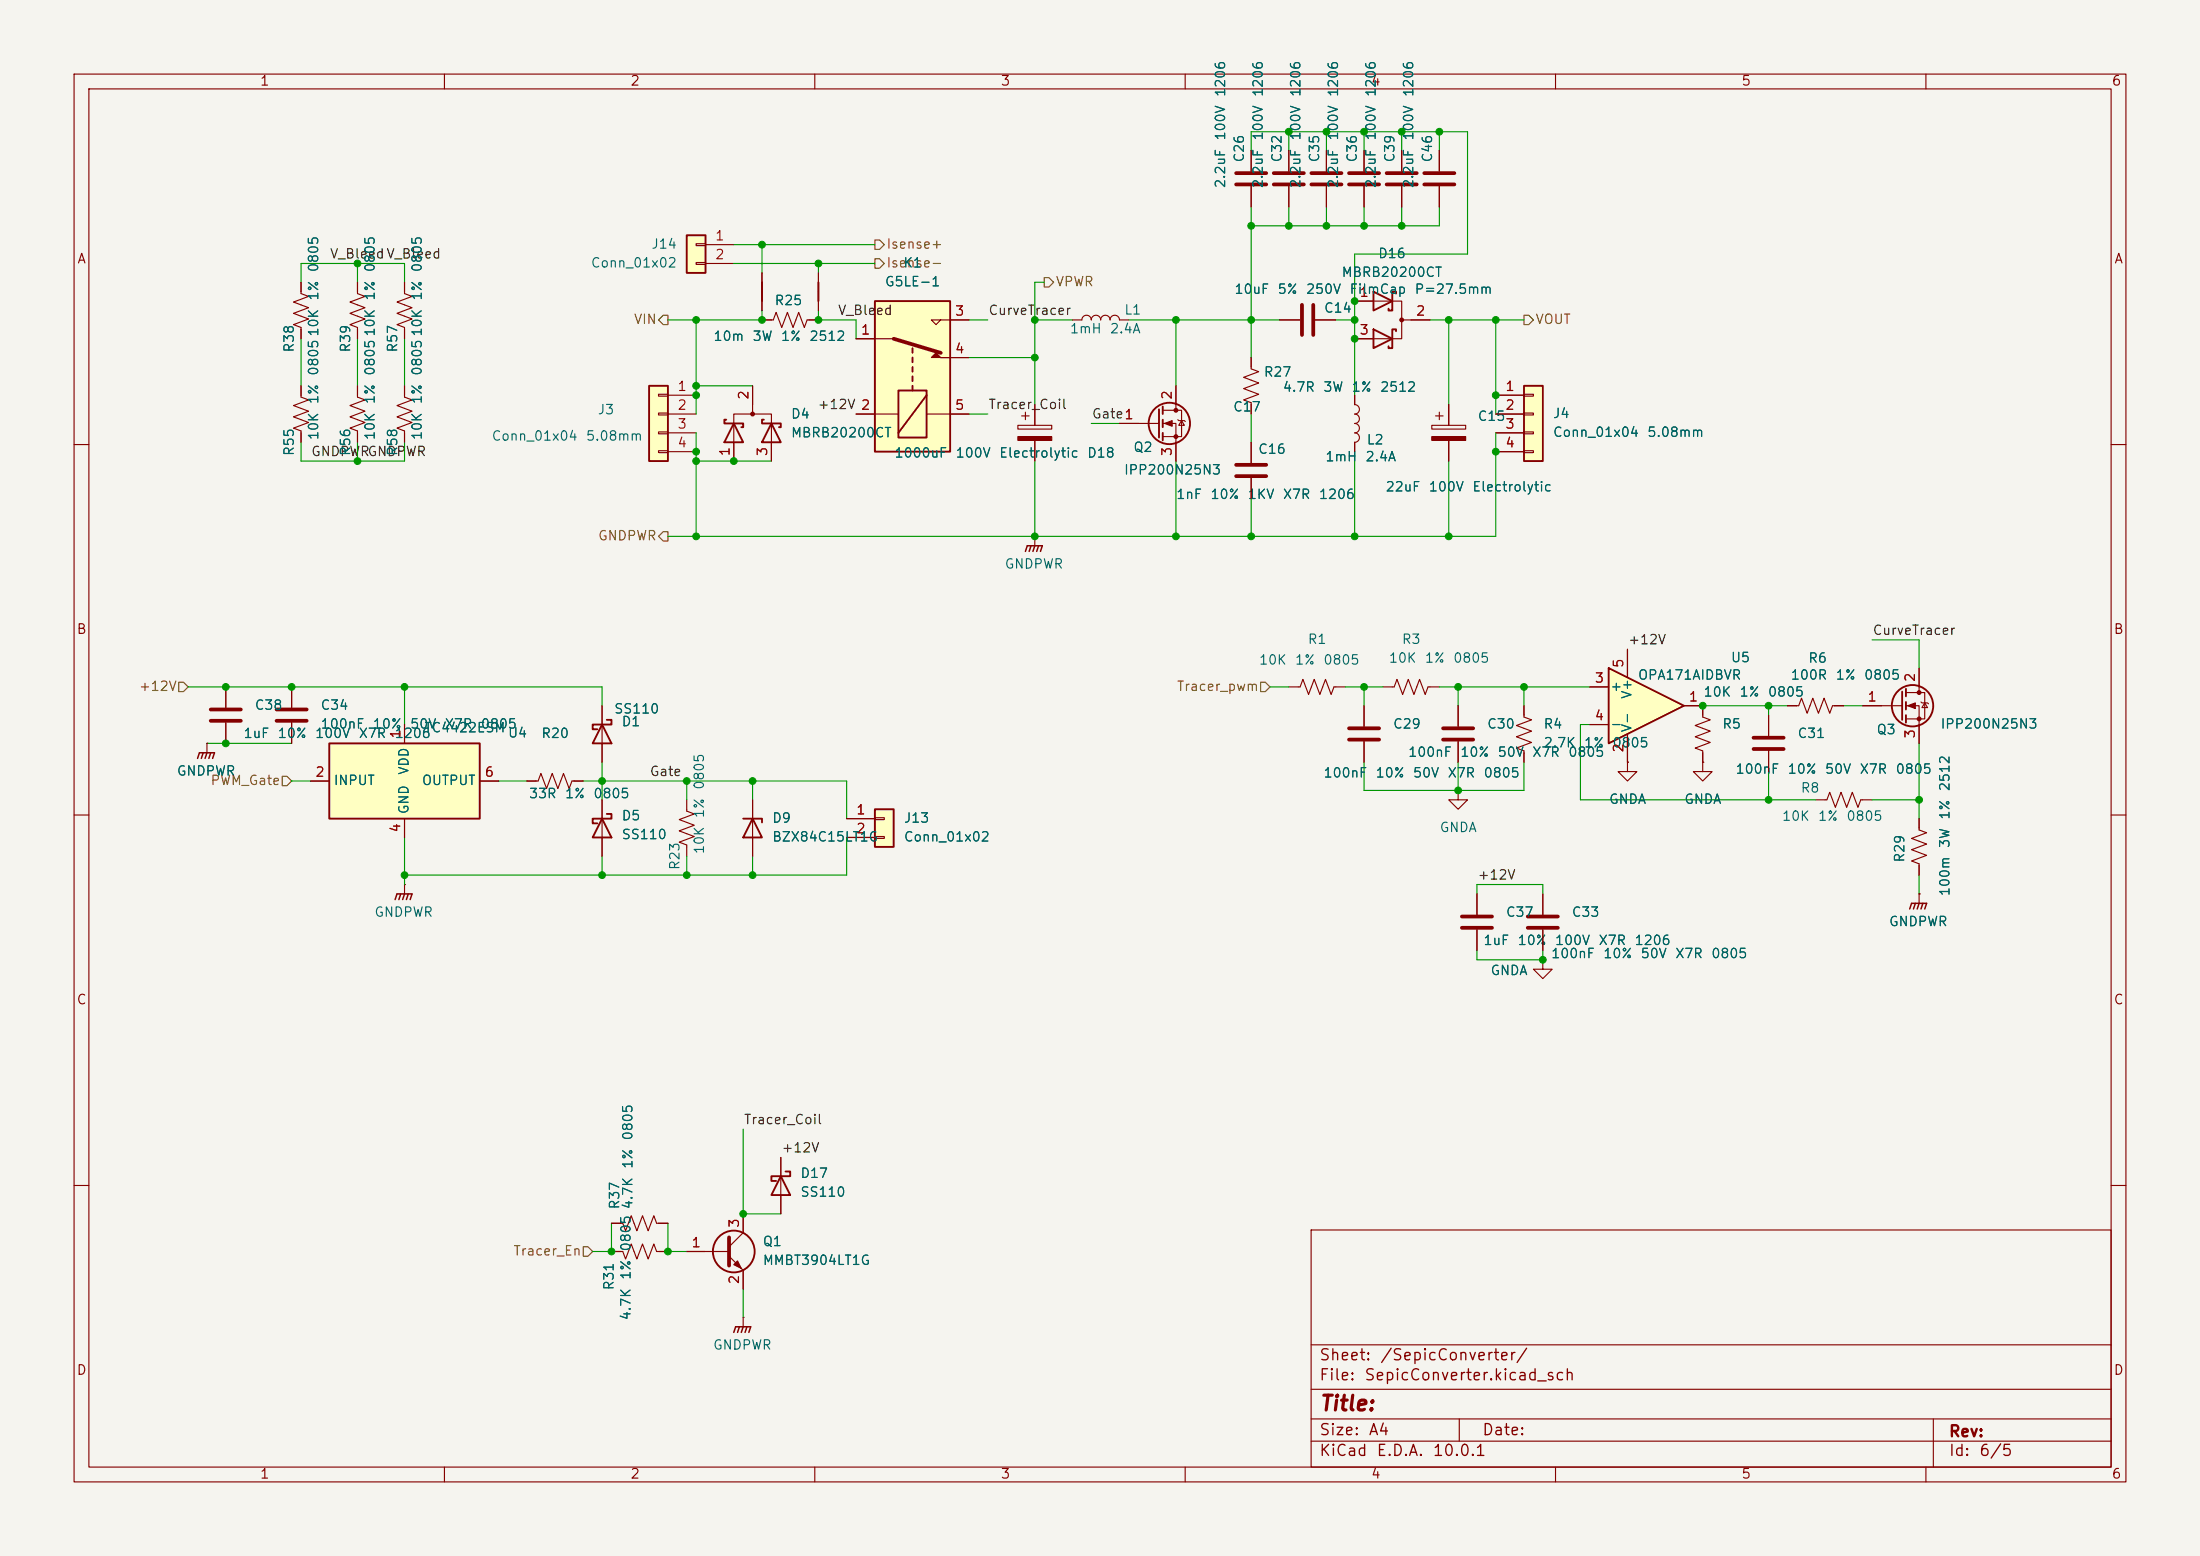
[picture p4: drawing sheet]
<svg xmlns="http://www.w3.org/2000/svg" width="297mm" height="210mm" viewBox="0 0 297 210" stroke-linecap="round" stroke-linejoin="round" font-family="sans-serif">
<path d="M0 0h297v210h-297z" fill="#f5f4ef" stroke="#f5f4ef" stroke-width=".14"/>
<g fill="none" stroke="#840000" stroke-width=".15">
<path d="M10 10h277v190h-277zM12 12h273v186h-273zM60 10v2M110 10v2M160 10v2M210 10v2M260 10v2M168.9 20.3v2.8M168.9 25.1v2.8M174 20.3v2.8M174 25.1v2.8M179.1 20.3v2.8"/>
<path d="M179.1 25.1v2.8M184.1 20.3v2.8M184.1 25.1v2.8M189.2 20.3v2.8M189.2 25.1v2.8M194.3 20.3v2.8M194.3 25.1v2.8M144.8 43.2h1.2a.64 .64 0 0 1 .7-.7 .64 .64 0 0 1 .6 .7 .64 .64 0 0 1 .7-.7 .64 .64 0 0 1 .6 .7 .64 .64 0 0 1 .6-.7 .64 .64 0 0 1 .7 .7 .64 .64 0 0 1 .6-.7 .64 .64 0 0 1 .6 .7h1.3M172.7 43.2h2.8M177.5 43.2h2.8M182.9 40.6h6.3v5.1h-6.3M189.2 43.2h3.8"/>
<path d="M10 60h2M285 60h2M39.4 92.7v2.8M39.4 97.5v2.8M10 110h2M27.9 100.3h.1M27.9 100.3v1.3M101.6 108v7.6M196.8 106.7v1.3h1.3l-1.3 1.2-1.2-1.2h1.2M196.8 106.7h.1M245.1 108h1.5l.4-1.1 .8 2.1 .7-2.1 .8 2.1 .8-2.1 .7 2.1 .4-1h1.5M285 110h2"/>
<path d="M199.4 120.7v2.7M199.4 125.5v2.8M208.3 129.5v1.3h1.2l-1.2 1.3-1.3-1.3h1.3M208.3 129.5h.1M10 160h2M177 166h108v32h-108zM285 160h2M60 198v2M110 198v2M160 198v2M177 194.5h108M177 191.5h108"/>
<path d="M177 187.5h108M177 181.5h108M197 191.5v3M210 198v2M260 198v2M261 191.5v6.5"/>
</g>
<g fill="none" stroke="#840000" stroke-width=".51">
<path d="M166.9 24.9h4M166.9 23.4h4M172 24.9h4M172 23.4h4M177 24.9h4.1M177 23.4h4.1M182.1 24.9h4.1M182.1 23.4h4.1M187.2 24.9h4.1M187.2 23.4h4.1M192.3 24.9h4M192.3 23.4h4"/>
<path d="M175.8 41.1v4.1M177.3 41.1v4.1M37.3 95.8h4.1M37.3 97.3h4.1M197.4 123.7h4M197.4 125.2h4"/>
</g>
<path d="M185.4 39.4l2.6 1.2-2.6 1.3zM188.5 39.6v-.2h-.5v2.5h-.5v-.2M185.4 44.5l2.6 1.2-2.6 1.3zM188.5 44.7v-.2h-.5v2.5h-.5v-.3M100.3 110.5h2.6v.5M101.6 110.5l1.3 2.5h-2.6z" fill="none" stroke="#840000" stroke-width=".25"/>
<circle cx="189.2" cy="43.2" r=".25" fill="#840000" stroke="#840000" stroke-width=".15"/>
<path d="M26.7 102.4l.2-.8h2.1l-.3 .8M27.4 101.6l-.2 .8M27.9 101.6l-.2 .8M28.4 101.6l-.2 .8" fill="none" stroke="#840000" stroke-width=".2"/>
<path d="M44.4 100.3h20.4v10.2h-20.4z" fill="#ffffc2"/>
<path d="M81.3 97.8l1.2 2.5h-2.5zM81.9 97.2h.6v.6h-2.5v.6h.6M44.4 100.3h20.4v10.2h-20.4z" fill="none" stroke="#840000" stroke-width=".25"/>
<path d="M30.5 92.7v2.8M30.5 97.5v2.8M54.6 97.8v2.5M81.3 95.3v7.6M41.9 105.4h2.5M54.6 110.5v2.5M64.8 105.4h2.5" fill="none" stroke="#840000" stroke-width=".15"/>
<path d="M28.4 95.8h4.1M28.4 97.3h4.1" fill="none" stroke="#840000" stroke-width=".51"/>
<path d="M118.1 40.6h10.2v20.4h-10.2z" fill="#ffffc2"/>
<path d="M115.6 55.9h5.7M115.6 45.7h5M125.1 55.9h5.7M127 43.2l-.6 .6-.7-.6h5.1M128.3 48.3h2.5" fill="none" stroke="#840000" stroke-width=".15"/>
<path d="M118.1 40.6h10.2v20.4h-10.2zM121.3 52.7h3.8v6.4h-3.8zM123.2 47v.6M123.2 48.3v.6M123.2 49.5v.7M123.2 50.8v.6M123.2 52.1v.6M125.1 53.3l-3.8 5.1" fill="none" stroke="#840000" stroke-width=".25"/>
<path d="M125.7 48.3l.7-.7 .6 .7h1.3z" fill="#840000" stroke="#840000" stroke-width=".15"/>
<path d="M120.6 45.7l6.4 1.9" fill="none" stroke="#840000" stroke-width=".51"/>
<path d="M205.7 52.1h2.6v10.1h-2.6z" fill="#ffffc2"/>
<path d="M205.7 52.1h2.6v10.1h-2.6z" fill="none" stroke="#840000" stroke-width=".25"/>
<path d="M201.9 53.3h3.8M201.9 55.9h3.8M201.9 58.4h3.8M205.7 53.2h1.3v.3h-1.3zM205.7 55.8h1.3v.2h-1.3zM205.7 58.3h1.3v.2h-1.3zM201.9 61h3.8M205.7 60.8h1.3v.3h-1.3zM184.1 95.3v2.7M71.1 105.4h1.5l.4-1 .8 2 .7-2 .8 2 .8-2 .7 2 .4-1h1.5M184.1 100.1v2.8" fill="none" stroke="#840000" stroke-width=".15"/>
<path d="M182.1 98.3h4.1M182.1 99.8h4.1" fill="none" stroke="#840000" stroke-width=".51"/>
<path d="M118.1 109.2h2.5v5.1h-2.5z" fill="#ffffc2"/>
<path d="M102.9 38.1v2.5M110.5 38.1v2.5M118.1 109.2h2.5v5.1h-2.5z" fill="none" stroke="#840000" stroke-width=".25"/>
<path d="M102.9 36.8v5.1M110.5 36.8v5.1M102.9 43.2h1.5l.4-1 .7 2 .8-2 .8 2 .7-2 .8 2 .4-1h1.5M114.3 110.5h3.8M114.3 113h3.8M118.1 110.4h1.3v.2h-1.3zM118.1 112.9h1.3v.3h-1.3z" fill="none" stroke="#840000" stroke-width=".15"/>
<path d="M92.7 31.8h2.5v5h-2.5z" fill="#ffffc2"/>
<path d="M92.7 31.8h2.5v5h-2.5zM98 56.6h-.2v.6h2.5v.5h-.2M99.1 57.2l1.2 2.5h-2.5zM103.1 56.6h-.2v.6h2.5v.5h-.2M104.1 57.2l1.3 2.5h-2.5zM81.3 110.5l1.2 2.5h-2.5zM81.9 109.9h.6v.6h-2.5v.6h.6" fill="none" stroke="#840000" stroke-width=".25"/>
<g fill="none" stroke="#840000" stroke-width=".15">
<path d="M54.6 38.1v1.5l1 .4-2 .8 2 .7-2 .8 2 .8-2 .7 1 .4v1.5M94 32.9h1.2v.2h-1.2zM94 35.4h1.2v.3h-1.2zM95.2 33h3.9M95.2 35.6h3.9M54.6 52.1v1.5l1 .4-2 .7 2 .8-2 .8 2 .7-2 .8 1 .4v1.5M101.6 52.1v3.8M193.3 57.4h4.6v.5h-4.6zM193.8 56.1h1M194.3 55.6v1M195.6 54.6v2.8M195.6 59.4v2.8"/>
<path d="M99.1 62.2v-6.3h5v6.3M139.7 72.4h.1M139.7 72.4v1.3M186.7 92.7h1.5l.4-1 .8 2 .7-2 .8 2 .7-2 .8 2 .4-1h1.5M196.8 95.3v2.7M81.3 108v7.6M92.7 108v1.5l1 .4-2 .7 2 .8-2 .7 2 .8-2 .8 1 .3v1.6M196.8 100.1v2.8M208.3 120.7v2.7M208.3 125.5v2.8M82.5 168.9h1.6l.4 1 .7-2 .8 2 .7-2 .8 2 .8-2 .3 1h1.6M100.3 177.8h.1"/>
<path d="M100.3 177.8v1.3"/>
</g>
<path d="M194.8 98.3h4.1M194.8 99.8h4.1M206.2 123.7h4.1M206.2 125.2h4.1" fill="none" stroke="#840000" stroke-width=".51"/>
<g fill="#840000" stroke="#840000" stroke-width=".15">
<path d="M193.3 58.9h4.6v.5h-4.6z"/>
<circle cx="101.6" cy="55.9" r=".25"/>
</g>
<path d="M138.4 74.4l.3-.7h2l-.2 .7M139.2 73.7l-.3 .7M139.7 73.7l-.3 .7M140.2 73.7l-.2 .7M99.1 179.8l.2-.7h2l-.2 .7M99.8 179.1l-.2 .7M100.3 179.1l-.2 .7M100.8 179.1l-.2 .7" fill="none" stroke="#840000" stroke-width=".2"/>
<path d="M217.2 90.2l10.1 5.1-10.1 5z" fill="#ffffc2"/>
<g fill="none" stroke="#840000" stroke-width=".25">
<path d="M156.5 55.2v3.9M157 54.9v1M157 56.6v1.1M157 58.4v1M217.2 90.2l10.1 5.1-10.1 5zM256.8 93.3v3.9M257.3 93v1M257.3 94.7v1.1M257.3 96.5v1M105.4 158.8l1.3 2.5h-2.6zM106 158.1h.7v.7h-2.6v.6h.7"/>
<circle cx="157.9" cy="57.1" r="2.79"/>
<circle cx="258.2" cy="95.2" r="2.79"/>
<circle cx="99.1" cy="168.9" r="2.82"/>
</g>
<g fill="none" stroke="#840000" stroke-width=".15">
<path d="M40.6 38.1v1.5l1.1 .4-2.1 .8 2.1 .7-2.1 .8 2.1 .8-2.1 .7 1 .4v1.5M48.3 38.1v1.5l1 .4-2.1 .8 2.1 .7-2.1 .8 2.1 .8-2.1 .7 1.1 .4v1.5M151.1 57.2h5.4M157 55.4h2.5v3.5h-2.5M157 57.2h1.7v5M158.7 52.1v3.3M159 56.6l.1 .2h.8l.1 .1M159.5 56.8l.4 .6h-.8zM168.9 48.3v1.5l1 .4-2 .7 2 .8-2 .8 2 .7-2 .8 1 .4v1.5M168.9 59.7v2.8M182.9 53.3v1.3a.64 .64 0 0 1 .6 .6 .64 .64 0 0 1-.6 .7 .64 .64 0 0 1 .6 .6 .64 .64 0 0 1-.6 .7M182.9 57.2a.64 .64 0 0 1 .6 .6 .64 .64 0 0 1-.6 .6 .64 .64 0 0 1 .6 .7 .64 .64 0 0 1-.6 .6v1.3"/>
<path d="M168.9 64.5v2.8M174 92.7h1.5l.4-1 .8 2 .7-2 .8 2 .7-2 .8 2 .4-1h1.5M214.6 92.7h2.6M214.6 97.8h2.6M219.7 87.6v3.8M219.7 99.1v3.8M227.3 95.3h2.6v1.5l1 .4-2 .7 2 .8-2 .7 2 .8-2 .8 1 .3v1.6M251.5 95.3h5.3M257.3 93.5h2.5v3.5h-2.5M257.3 95.3h1.8v5M259.1 90.2v3.3M259.3 94.7l.2 .2h.7l.1 .1"/>
<path d="M259.8 94.9l.4 .6h-.7zM259.1 110.5v1.5l1 .4-2 .8 2 .7-2 .8 2 .7-2 .8 1 .4v1.5M259.1 120.7h.1M259.1 120.7v1.2M105.4 156.2v7.6M92.7 168.9h5.7M98.4 169.5l1.9 2v2.5M100.3 163.8v2.6l-1.9 1.9"/>
</g>
<g fill="#840000" stroke="#840000" stroke-width=".15">
<path d="M157.2 57.2l1-.4v.7z"/>
<path d="M99.1 170.7l.5-.5 .5 1z"/>
<path d="M257.6 95.3l1-.4v.7z"/>
<circle cx="158.7" cy="55.4" r=".25"/>
<circle cx="158.7" cy="58.9" r=".25"/>
<circle cx="259.1" cy="93.5" r=".25"/>
<circle cx="259.1" cy="97" r=".25"/>
</g>
<path d="M166.9 64.3h4M166.9 62.7h4M98.4 167v3.8" fill="none" stroke="#840000" stroke-width=".51"/>
<path d="M257.8 122.7l.3-.8h2l-.3 .8M258.6 121.9l-.3 .8M259.1 121.9l-.3 .8M259.6 121.9l-.3 .8" fill="none" stroke="#840000" stroke-width=".2"/>
<path d="M87.6 52.1h2.6v10.1h-2.6z" fill="#ffffc2"/>
<path d="M87.6 52.1h2.6v10.1h-2.6z" fill="none" stroke="#840000" stroke-width=".25"/>
<g fill="none" stroke="#840000" stroke-width=".15">
<path d="M40.6 38.1v1.3M48.3 38.1v1.3M54.6 38.1v1.3M102.9 36.8v5.1M110.5 36.8v5.1M168.9 20.3v2.8M168.9 25.1v2.8M174 20.3v2.8M174 25.1v2.8M179.1 20.3v2.8M179.1 25.1v2.8M184.1 20.3v2.8"/>
<path d="M184.1 25.1v2.8M189.2 20.3v2.8M189.2 25.1v2.8M194.3 20.3v2.8M194.3 25.1v2.8M40.6 52.1v1.5l1.1 .4-2.1 .7 2.1 .8-2.1 .8 2.1 .7-2.1 .8 1 .4v1.5M40.6 44.5v1.2M48.3 52.1v1.5l1 .4-2.1 .7 2.1 .8-2.1 .8 2.1 .7-2.1 .8 1.1 .4v1.5M48.3 44.5v1.2M54.6 44.5v1.2M54.6 52.1v1.2M54.6 58.4v1.3"/>
<path d="M88.9 53.2h1.3v.3h-1.3zM88.9 55.8h1.3v.2h-1.3zM88.9 58.3h1.3v.2h-1.3zM90.2 53.3h3.8M90.2 55.9h3.8M90.2 58.4h3.8M99.1 59.7v2.5M101.6 52.1v2.5M102.9 43.2h1.2M104.1 59.7v2.5M109.2 43.2h1.3M115.6 55.9h2.5"/>
<path d="M115.6 45.7h2.5M128.3 55.9h2.5M128.3 43.2h2.5M128.3 48.3h2.5M137.4 57.4h4.6v.5h-4.6zM137.9 56.1h1M138.4 55.6v1M139.7 54.6v2.8M139.7 59.4v2.8M151.1 57.2h2.6M158.7 52.1v2.5M158.7 59.7v2.5"/>
<path d="M168.9 48.3v1.2M168.9 54.6v1.3M168.9 59.7v2.8M172.7 43.2h2.8M177.5 43.2h2.8M182.9 53.3v1.3M182.9 59.7v1.3M182.9 40.6h2.5M182.9 45.7h2.5M190.5 43.2h2.5M195.6 54.6v2.8M195.6 59.4v2.8"/>
<path d="M201.9 53.3h3.8M201.9 55.9h3.8M201.9 58.4h3.8M88.9 60.8h1.3v.3h-1.3zM90.2 61h3.8M168.9 64.5v2.8M201.9 61h3.8M30.5 92.7v2.8M30.5 97.5v2.8M39.4 92.7v2.8M39.4 97.5v2.8M54.6 97.8v2.5"/>
<path d="M81.3 95.3v2.5M184.1 95.3v2.7M196.8 95.3v2.7M205.7 95.3v1.5l1.1 .4-2.1 .7 2.1 .8-2.1 .7 2.1 .8-2.1 .8 1 .3v1.6M214.6 92.7h2.6M214.6 97.8h2.6M219.7 87.6v3.8M219.7 99.1v3.8M227.3 95.3h2.6v1.2M238.8 96.5v2.8M241.3 95.3h1.5l.4-1.1 .8 2.1 .7-2.1 .8 2.1 .8-2.1 .7 2.1 .4-1h1.5M251.5 95.3h2.5"/>
<path d="M259.1 90.2v2.5M259.1 97.8v2.5M27.9 100.3h.1M41.9 105.4h2.5M54.6 119.4h.1M54.6 110.5v2.5M54.6 119.4v1.3M64.8 105.4h2.5M71.1 105.4h1.3M77.5 105.4h1.2M81.3 100.3v2.6M81.3 108v2.5"/>
<path d="M81.3 113v2.6M101.6 108v2.5M101.6 113v2.6M114.3 110.5h3.8M114.3 113h3.8M184.1 100.1v2.8M196.8 100.1v2.8M219.7 102.9v1.2h1.3l-1.3 1.3-1.3-1.3h1.3M219.7 102.9h.1M229.9 102.9v1.2h1.2l-1.2 1.3-1.3-1.3h1.3M229.9 102.9h.1M229.9 101.6v1.3"/>
<path d="M238.8 101.3v2.8M259.1 110.5v1.3M259.1 116.8v1.3M199.4 120.7v2.7M199.4 125.5v2.8M208.3 129.5h.1M208.3 120.7v2.7M208.3 125.5v2.8M259.1 120.7h.1M105.4 156.2v2.6M82.5 165.1h1.6l.4 1 .7-2 .8 2 .7-2 .8 2 .8-2 .3 1h1.6M82.5 168.9h1.3"/>
<path d="M88.9 168.9h1.3M92.7 168.9h2.5M100.3 163.8v2.6M100.3 171.5v2.5M105.4 161.3v2.5"/>
</g>
<path d="M137.4 58.9h4.6v.5h-4.6z" fill="#840000" stroke="#840000" stroke-width=".15"/>
<path d="M236.7 99.6h4.1M236.7 101.1h4.1" fill="none" stroke="#840000" stroke-width=".51"/>
<path d="M53.3 121.4l.3-.7h2l-.2 .7M54.1 120.7l-.3 .7M54.6 120.7l-.2 .7M55.1 120.7l-.2 .7" fill="none" stroke="#840000" stroke-width=".2"/>
<path d="M118.1 32.4h.6l.7 .6-.7 .7h-.6zM118.1 34.9h.6l.7 .7-.7 .6h-.6zM141 37.5h.6l.6 .6-.6 .6h-.6zM89.5 42.5h.7v1.3h-.7l-.6-.6zM205.7 42.5h.7l.6 .7-.6 .6h-.7zM89.5 71.8h.7v1.2h-.7l-.6-.6zM24.1 92.1h.7l.6 .6-.6 .6h-.7zM170.2 92.1h.6l.6 .6-.6 .6h-.6zM38.1 104.8h.6l.7 .6-.7 .6h-.6zM78.7 168.3h.7l.6 .6-.6 .6h-.7z" fill="none" stroke="#725600" stroke-width=".15"/>
<g fill="none" stroke="#009600" stroke-width=".15">
<path d="M174 17.8v2.5M179.1 17.8v2.5M184.1 17.8v2.5M189.2 17.8v2.5M194.3 17.8v2.5M40.6 38.1v-2.5h14v2.5M48.3 35.6v2.5M99.1 35.6h19M99.1 33h19M102.9 33v3.8M110.5 35.6v1.2M141 38.1h-1.3v16.5"/>
<path d="M168.9 20.3v-2.5h29.2v16.5h-15.2v19M168.9 27.9v20.4M174 27.9v2.6M179.1 27.9v2.6M184.1 27.9v2.6M189.2 27.9v2.6M194.3 27.9v2.6h-25.4M40.6 59.7v2.5h14v-2.5M40.6 45.7v6.4M48.3 45.7v6.4M48.3 59.7v2.5M54.6 45.7v6.4"/>
<path d="M94 43.2v12.7M94 58.4v14M94 52.1h7.6M102.9 41.9v1.3h-12.7M110.5 41.9v1.3h5.1v2.5M130.8 43.2h2.5M130.8 55.9h2.5M130.8 48.3h8.9M139.7 43.2h5.1M147.3 57.2h3.8M152.4 43.2h20.3M158.7 43.2v8.9"/>
<path d="M168.9 55.9v3.8M180.3 43.2h2.6M193 43.2h12.7M195.6 43.2v11.4M201.9 58.4v14h-111.7M201.9 43.2v12.7M94 62.2h10.1M139.7 62.2v10.2M158.7 62.2v10.2M168.9 67.3v5.1M182.9 61v11.4M195.6 62.2v10.2"/>
<path d="M25.4 92.7h55.9v2.6M54.6 92.7v5.1M171.4 92.7h2.6M181.6 92.7h5.1M184.1 92.7v2.6M194.3 92.7h20.3M196.8 92.7v2.6M205.7 92.7v2.6M214.6 97.8h-1.2v10.2h31.7M229.9 95.3h11.4M238.8 95.3v1.2M248.9 95.3h2.6"/>
<path d="M252.7 86.4h6.4v3.8M27.9 100.3h11.5M39.4 105.4h2.5M54.6 113v6.4M67.3 105.4h3.8M78.7 105.4h35.6v5.1M81.3 102.9v5.1M81.3 115.6v2.5M92.7 105.4v2.6M92.7 115.6v2.5M101.6 105.4v2.6M101.6 115.6v2.5"/>
<path d="M114.3 113v5.1h-59.7M184.1 102.9v3.8h21.6v-3.8M196.8 102.9v3.8M238.8 104.1v3.9M252.7 108h6.4M259.1 100.3v10.2M259.1 118.1v2.6M199.4 120.7v-1.3h8.9v1.3M199.4 128.3v1.2h8.9v-1.2M100.3 152.4v11.4h5.1M82.5 165.1v3.8h-2.5M90.2 165.1v3.8h2.5"/>
<path d="M100.3 174v3.8"/>
</g>
<g fill="#009600" stroke="#009600" stroke-width=".14">
<circle cx="184.1" cy="92.7" r=".46"/>
<circle cx="195.6" cy="43.2" r=".46"/>
<circle cx="201.9" cy="43.2" r=".46"/>
<circle cx="201.9" cy="61" r=".46"/>
<circle cx="201.9" cy="53.3" r=".46"/>
<circle cx="195.6" cy="72.4" r=".46"/>
<circle cx="196.8" cy="92.7" r=".46"/>
<circle cx="205.7" cy="92.7" r=".46"/>
<circle cx="182.9" cy="72.4" r=".46"/>
<circle cx="174" cy="30.5" r=".46"/>
<circle cx="179.1" cy="30.5" r=".46"/>
<circle cx="168.9" cy="43.2" r=".46"/>
<circle cx="179.1" cy="17.8" r=".46"/>
<circle cx="174" cy="17.8" r=".46"/>
<circle cx="168.9" cy="30.5" r=".46"/>
<circle cx="182.9" cy="45.7" r=".46"/>
<circle cx="194.3" cy="17.8" r=".46"/>
<circle cx="182.9" cy="40.6" r=".46"/>
<circle cx="189.2" cy="30.5" r=".46"/>
<circle cx="182.9" cy="43.2" r=".46"/>
<circle cx="189.2" cy="17.8" r=".46"/>
<circle cx="184.1" cy="17.8" r=".46"/>
<circle cx="184.1" cy="30.5" r=".46"/>
<circle cx="196.8" cy="106.7" r=".46"/>
<circle cx="208.3" cy="129.5" r=".46"/>
<circle cx="229.9" cy="95.3" r=".46"/>
<circle cx="259.1" cy="108" r=".46"/>
<circle cx="238.8" cy="95.3" r=".46"/>
<circle cx="238.8" cy="108" r=".46"/>
<circle cx="81.3" cy="118.1" r=".46"/>
<circle cx="101.6" cy="118.1" r=".46"/>
<circle cx="101.6" cy="105.4" r=".46"/>
<circle cx="92.7" cy="105.4" r=".46"/>
<circle cx="54.6" cy="118.1" r=".46"/>
<circle cx="168.9" cy="72.4" r=".46"/>
<circle cx="158.7" cy="43.2" r=".46"/>
<circle cx="139.7" cy="43.2" r=".46"/>
<circle cx="139.7" cy="72.4" r=".46"/>
<circle cx="139.7" cy="48.3" r=".46"/>
<circle cx="158.7" cy="72.4" r=".46"/>
<circle cx="94" cy="61" r=".46"/>
<circle cx="94" cy="62.2" r=".46"/>
<circle cx="94" cy="72.4" r=".46"/>
<circle cx="48.3" cy="35.6" r=".46"/>
<circle cx="94" cy="52.1" r=".46"/>
<circle cx="102.9" cy="43.2" r=".46"/>
<circle cx="94" cy="43.2" r=".46"/>
<circle cx="110.5" cy="43.2" r=".46"/>
<circle cx="94" cy="53.3" r=".46"/>
<circle cx="99.1" cy="62.2" r=".46"/>
<circle cx="102.9" cy="33" r=".46"/>
<circle cx="110.5" cy="35.6" r=".46"/>
<circle cx="81.3" cy="105.4" r=".46"/>
<circle cx="30.5" cy="100.3" r=".46"/>
<circle cx="30.5" cy="92.7" r=".46"/>
<circle cx="39.4" cy="92.7" r=".46"/>
<circle cx="48.3" cy="62.2" r=".46"/>
<circle cx="54.6" cy="92.7" r=".46"/>
<circle cx="92.7" cy="118.1" r=".46"/>
<circle cx="90.2" cy="168.9" r=".46"/>
<circle cx="100.3" cy="163.8" r=".46"/>
<circle cx="82.5" cy="168.9" r=".46"/>
</g>
<text font-size="2" fill="#840000" x="178" y="190.9">Title:</text>
<g font-size="1.5" fill="#840000">
<text x="178" y="184">Sheet:</text>
<text x="186.2" y="184">/SepicConverter/</text>
<text x="178" y="186.7">File:</text>
<text x="184.1" y="186.7">SepicConverter.kicad_sch</text>
<text x="178" y="196.9">KiCad</text>
<text x="178" y="194.1">Size:</text>
<text x="184.7" y="194.1">A4</text>
<text x="185.7" y="196.9">E.D.A.</text>
<text x="193.3" y="196.9">10.0.1</text>
<text x="200" y="194.1">Date:</text>
<text x="263" y="194.3">Rev:</text>
<text x="263" y="196.9">Id:</text>
<text x="267.1" y="196.9">6/5</text>
</g>
<g font-size="1.3" fill="#840000">
<text x="35" y="11.9">1</text>
<text x="85" y="11.9">2</text>
<text x="135" y="11.9">3</text>
<text x="185" y="11.9">4</text>
<text x="235" y="11.9">5</text>
<text x="285" y="11.9">6</text>
<text x="10.3" y="35.9">A</text>
<text x="285.3" y="35.9">A</text>
<text x="10.3" y="85.9">B</text>
<text x="285.3" y="85.9">B</text>
<text x="10.3" y="135.9">C</text>
<text x="285.3" y="135.9">C</text>
<text x="10.3" y="185.9">D</text>
<text x="285.3" y="185.9">D</text>
<text x="35" y="199.9">1</text>
<text x="85" y="199.9">2</text>
<text x="135" y="199.9">3</text>
<text x="185" y="199.9">4</text>
<text x="235" y="199.9">5</text>
<text x="285" y="199.9">6</text>
</g>
<g font-size="1.3" fill="#006464">
<text x="165.7" y="13.2" transform="rotate(-90 165.7 13.2)">1206</text>
<text x="170.8" y="13.2" transform="rotate(-90 170.8 13.2)">1206</text>
<text x="175.9" y="13.2" transform="rotate(-90 175.9 13.2)">1206</text>
<text x="180.9" y="13.2" transform="rotate(-90 180.9 13.2)">1206</text>
<text x="186" y="13.2" transform="rotate(-90 186 13.2)">1206</text>
<text x="191.1" y="13.2" transform="rotate(-90 191.1 13.2)">1206</text>
<text x="165.7" y="19.1" transform="rotate(-90 165.7 19.1)">100V</text>
<text x="168.2" y="22" transform="rotate(-90 168.2 22)">C26</text>
<text x="170.8" y="19.1" transform="rotate(-90 170.8 19.1)">100V</text>
<text x="173.3" y="22" transform="rotate(-90 173.3 22)">C32</text>
<text x="175.9" y="19.1" transform="rotate(-90 175.9 19.1)">100V</text>
<text x="178.4" y="22" transform="rotate(-90 178.4 22)">C35</text>
<text x="180.9" y="19.1" transform="rotate(-90 180.9 19.1)">100V</text>
<text x="183.5" y="22" transform="rotate(-90 183.5 22)">C36</text>
<text x="186" y="19.1" transform="rotate(-90 186 19.1)">100V</text>
<text x="188.6" y="22" transform="rotate(-90 188.6 22)">C39</text>
<text x="191.1" y="19.1" transform="rotate(-90 191.1 19.1)">100V</text>
<text x="193.6" y="22" transform="rotate(-90 193.6 22)">C46</text>
<text x="165.7" y="25.5" transform="rotate(-90 165.7 25.5)">2.2uF</text>
<text x="170.8" y="25.5" transform="rotate(-90 170.8 25.5)">2.2uF</text>
<text x="175.9" y="25.5" transform="rotate(-90 175.9 25.5)">2.2uF</text>
<text x="180.9" y="25.5" transform="rotate(-90 180.9 25.5)">2.2uF</text>
<text x="186" y="25.5" transform="rotate(-90 186 25.5)">2.2uF</text>
<text x="191.1" y="25.5" transform="rotate(-90 191.1 25.5)">2.2uF</text>
<text x="87.8" y="33.9">J14</text>
<text x="186" y="35.2">D16</text>
<text x="43.3" y="40.7" transform="rotate(-90 43.3 40.7)">1%</text>
<text x="43.3" y="36.8" transform="rotate(-90 43.3 36.8)">0805</text>
<text x="50.9" y="40.7" transform="rotate(-90 50.9 40.7)">1%</text>
<text x="50.9" y="36.8" transform="rotate(-90 50.9 36.8)">0805</text>
<text x="57.3" y="40.7" transform="rotate(-90 57.3 40.7)">1%</text>
<text x="57.3" y="36.8" transform="rotate(-90 57.3 36.8)">0805</text>
<text x="79.7" y="36.4">Conn_01x02</text>
<text x="104.5" y="41.5">R25</text>
<text x="119.4" y="39">G5LE-1</text>
<text x="121.8" y="36.4">K1</text>
<text x="166.5" y="40">10uF</text>
<text x="172.4" y="40">5%</text>
<text x="176.2" y="40">250V</text>
<text x="181" y="37.7">MBRB20200CT</text>
<text x="182.1" y="40">FilmCap</text>
<text x="190.9" y="40">P=27.5mm</text>
<text x="40" y="47.7" transform="rotate(-90 40 47.7)">R38</text>
<text x="43.3" y="45.5" transform="rotate(-90 43.3 45.5)">10K</text>
<text x="47.6" y="47.7" transform="rotate(-90 47.6 47.7)">R39</text>
<text x="50.9" y="45.5" transform="rotate(-90 50.9 45.5)">10K</text>
<text x="53.9" y="47.7" transform="rotate(-90 53.9 47.7)">R57</text>
<text x="57.3" y="45.5" transform="rotate(-90 57.3 45.5)">10K</text>
<text x="96.2" y="46.3">10m</text>
<text x="101.5" y="46.3">3W</text>
<text x="105.3" y="46.3">1%</text>
<text x="109.2" y="46.3">2512</text>
<text x="144.3" y="45.3">1mH</text>
<text x="149.7" y="45.3">2.4A</text>
<text x="151.7" y="42.8">L1</text>
<text x="178.6" y="42.5">C14</text>
<text x="43.3" y="50.8" transform="rotate(-90 43.3 50.8)">0805</text>
<text x="50.9" y="50.8" transform="rotate(-90 50.9 50.8)">0805</text>
<text x="57.3" y="50.8" transform="rotate(-90 57.3 50.8)">0805</text>
<text x="170.5" y="51.2">R27</text>
<text x="173.1" y="53.2">4.7R</text>
<text x="178.5" y="53.2">3W</text>
<text x="182.4" y="53.2">1%</text>
<text x="186.2" y="53.2">2512</text>
<text x="43.3" y="59.5" transform="rotate(-90 43.3 59.5)">10K</text>
<text x="43.3" y="54.6" transform="rotate(-90 43.3 54.6)">1%</text>
<text x="50.9" y="59.5" transform="rotate(-90 50.9 59.5)">10K</text>
<text x="50.9" y="54.6" transform="rotate(-90 50.9 54.6)">1%</text>
<text x="57.3" y="59.5" transform="rotate(-90 57.3 59.5)">10K</text>
<text x="57.3" y="54.6" transform="rotate(-90 57.3 54.6)">1%</text>
<text x="66.3" y="59.8">Conn_01x04</text>
<text x="79" y="59.8">5.08mm</text>
<text x="80.6" y="56.2">J3</text>
<text x="106.7" y="56.8">D4</text>
<text x="106.7" y="59.3">MBRB20200CT</text>
<text x="166.4" y="55.9">C17</text>
<text x="199.4" y="57.1">C15</text>
<text x="209.6" y="56.7">J4</text>
<text x="209.6" y="59.3">Conn_01x04</text>
<text x="222.3" y="59.3">5.08mm</text>
<text x="40" y="61.6" transform="rotate(-90 40 61.6)">R55</text>
<text x="47.6" y="61.6" transform="rotate(-90 47.6 61.6)">R56</text>
<text x="53.9" y="61.6" transform="rotate(-90 53.9 61.6)">R58</text>
<text x="120.7" y="62.1">1000uF</text>
<text x="128.9" y="62.1">100V</text>
<text x="134.8" y="62.1">Electrolytic</text>
<text x="146.7" y="62.1">D18</text>
<text x="151.6" y="64.4">IPP200N25N3</text>
<text x="152.9" y="61.3">Q2</text>
<text x="169.8" y="61.6">C16</text>
<text x="178.8" y="62.6">1mH</text>
<text x="184.2" y="62.6">2.4A</text>
<text x="184.4" y="60.3">L2</text>
<text x="158.7" y="67.7">1nF</text>
<text x="163.3" y="67.7">10%</text>
<text x="168.4" y="67.7">1KV</text>
<text x="173.1" y="67.7">X7R</text>
<text x="177.9" y="67.7">1206</text>
<text x="187" y="66.6">22uF</text>
<text x="192.8" y="66.6">100V</text>
<text x="198.7" y="66.6">Electrolytic</text>
<text x="135.5" y="77.1">GNDPWR</text>
<text x="176.5" y="87.2">R1</text>
<text x="187.4" y="89.8">10K</text>
<text x="189.2" y="87.2">R3</text>
<text x="192.3" y="89.8">1%</text>
<text x="196.1" y="89.8">0805</text>
<text x="233.6" y="89.7">U5</text>
<text x="244" y="89.8">R6</text>
<text x="169.9" y="90">10K</text>
<text x="174.7" y="90">1%</text>
<text x="178.6" y="90">0805</text>
<text x="217.3" y="93.6">+</text>
<text x="220.6" y="94.4" transform="rotate(-90 220.6 94.4)">V+</text>
<text x="221" y="92">OPA171AIDBVR</text>
<text x="229.9" y="94.3">10K</text>
<text x="234.7" y="94.3">1%</text>
<text x="238.6" y="94.3">0805</text>
<text x="241.7" y="92">100R</text>
<text x="247.7" y="92">1%</text>
<text x="251.6" y="92">0805</text>
<text x="32.8" y="99.9">1uF</text>
<text x="34.3" y="96.1">C38</text>
<text x="37.4" y="99.9">10%</text>
<text x="42.4" y="99.9">100V</text>
<text x="43.2" y="98.7">100nF</text>
<text x="43.2" y="96.1">C34</text>
<text x="48.3" y="99.9">X7R</text>
<text x="50.2" y="98.7">10%</text>
<text x="53.2" y="99.9">1206</text>
<text x="55.3" y="98.7">50V</text>
<text x="57.2" y="99.2">TC4422ESM</text>
<text x="59.9" y="98.7">X7R</text>
<text x="64.8" y="98.7">0805</text>
<text x="68.5" y="99.9">U4</text>
<text x="73" y="99.9">R20</text>
<text x="82.8" y="96.6">SS110</text>
<text x="83.8" y="98.3">D1</text>
<text x="188" y="98.7">C29</text>
<text x="200.7" y="98.7">C30</text>
<text x="208.3" y="98.7">R4</text>
<text x="208.3" y="101.2">2.7K</text>
<text x="213.8" y="101.2">1%</text>
<text x="217.3" y="98.7">-</text>
<text x="217.6" y="101.2">0805</text>
<text x="220.6" y="98.9" transform="rotate(-90 220.6 98.9)">V-</text>
<text x="232.4" y="98.7">R5</text>
<text x="242.6" y="99.9">C31</text>
<text x="253.2" y="99.4">Q3</text>
<text x="261.9" y="98.7">IPP200N25N3</text>
<text x="23.8" y="105">GNDPWR</text>
<text x="45" y="106.3">INPUT</text>
<text x="55.5" y="104.7" transform="rotate(-90 55.5 104.7)">VDD</text>
<text x="56.9" y="106.3">OUTPUT</text>
<text x="95.4" y="106.7" transform="rotate(-90 95.4 106.7)">0805</text>
<text x="178.6" y="105.3">100nF</text>
<text x="185.6" y="105.3">10%</text>
<text x="190" y="102.5">100nF</text>
<text x="190.6" y="105.3">50V</text>
<text x="195.3" y="105.3">X7R</text>
<text x="197" y="102.5">10%</text>
<text x="200.2" y="105.3">0805</text>
<text x="202.1" y="102.5">50V</text>
<text x="206.8" y="102.5">X7R</text>
<text x="211.6" y="102.5">0805</text>
<text x="234.2" y="104.7">100nF</text>
<text x="241.2" y="104.7">10%</text>
<text x="243" y="107.3">R8</text>
<text x="246.3" y="104.7">50V</text>
<text x="251" y="104.7">X7R</text>
<text x="255.8" y="104.7">0805</text>
<text x="263.5" y="106.9" transform="rotate(-90 263.5 106.9)">2512</text>
<text x="55.5" y="110" transform="rotate(-90 55.5 110)">GND</text>
<text x="71.3" y="108.1">33R</text>
<text x="76.2" y="108.1">1%</text>
<text x="80" y="108.1">0805</text>
<text x="83.8" y="111">D5</text>
<text x="83.8" y="113.6">SS110</text>
<text x="95.4" y="110.5" transform="rotate(-90 95.4 110.5)">1%</text>
<text x="104.1" y="111.4">D9</text>
<text x="104.1" y="113.9">BZX84C15LT1G</text>
<text x="121.9" y="113.9">Conn_01x02</text>
<text x="121.9" y="111.4">J13</text>
<text x="194.3" y="112.6">GNDA</text>
<text x="217.1" y="108.8">GNDA</text>
<text x="227.3" y="108.8">GNDA</text>
<text x="240.5" y="111.1">10K</text>
<text x="245.3" y="111.1">1%</text>
<text x="249.2" y="111.1">0805</text>
<text x="263.5" y="110.7" transform="rotate(-90 263.5 110.7)">1%</text>
<text x="92" y="117.5" transform="rotate(-90 92 117.5)">R23</text>
<text x="95.4" y="115.4" transform="rotate(-90 95.4 115.4)">10K</text>
<text x="257.4" y="116.5" transform="rotate(-90 257.4 116.5)">R29</text>
<text x="263.5" y="114.6" transform="rotate(-90 263.5 114.6)">3W</text>
<text x="50.5" y="124.1">GNDPWR</text>
<text x="203.2" y="124.1">C37</text>
<text x="212.1" y="124.1">C33</text>
<text x="254.9" y="125.3">GNDPWR</text>
<text x="263.5" y="121.1" transform="rotate(-90 263.5 121.1)">100m</text>
<text x="200.2" y="127.9">1uF</text>
<text x="201.1" y="131.9">GNDA</text>
<text x="204.8" y="127.9">10%</text>
<text x="209.3" y="129.6">100nF</text>
<text x="209.8" y="127.9">100V</text>
<text x="215.7" y="127.9">X7R</text>
<text x="216.3" y="129.6">10%</text>
<text x="220.6" y="127.9">1206</text>
<text x="221.4" y="129.6">50V</text>
<text x="226.1" y="129.6">X7R</text>
<text x="230.9" y="129.6">0805</text>
<text x="85.7" y="154" transform="rotate(-90 85.7 154)">0805</text>
<text x="85.7" y="157.8" transform="rotate(-90 85.7 157.8)">1%</text>
<text x="108" y="161.8">SS110</text>
<text x="108" y="159.3">D17</text>
<text x="83.9" y="163.3" transform="rotate(-90 83.9 163.3)">R37</text>
<text x="85.7" y="163.3" transform="rotate(-90 85.7 163.3)">4.7K</text>
<text x="85.4" y="172.8" transform="rotate(-90 85.4 172.8)">1%</text>
<text x="85.4" y="169" transform="rotate(-90 85.4 169)">0805</text>
<text x="102.9" y="168.5">Q1</text>
<text x="102.9" y="171">MMBT3904LT1G</text>
<text x="83.2" y="174.2" transform="rotate(-90 83.2 174.2)">R31</text>
<text x="85.4" y="178.3" transform="rotate(-90 85.4 178.3)">4.7K</text>
<text x="96.2" y="182.5">GNDPWR</text>
</g>
<g font-size="1.3" fill="#0f0f0f">
<text x="44.4" y="35.2">V_BleedV_Bleed</text>
<text x="113" y="42.8">V_Bleed</text>
<text x="133.3" y="42.8">CurveTracer</text>
<text x="110.3" y="55.5">+12V 2</text>
<text x="133.3" y="55.5">Tracer_Coil</text>
<text x="147.3" y="56.8">Gate1</text>
<text x="41.9" y="61.9">GNDPWRGNDPWR</text>
<text x="219.7" y="87.3">+12V</text>
<text x="252.7" y="86">CurveTracer</text>
<text x="87.6" y="105.1">Gate</text>
<text x="199.4" y="119">+12V</text>
<text x="100.3" y="152.1">Tracer_Coil</text>
<text x="105.4" y="155.9">+12V</text>
</g>
<g font-size="1.3" fill="#a90000">
<text x="96.4" y="32.8">1</text>
<text x="96.4" y="35.3">2</text>
<text x="183.4" y="40.4">1</text>
<text x="116.1" y="45.5">1</text>
<text x="128.8" y="42.9">3</text>
<text x="183.4" y="45.5">3</text>
<text x="191.1" y="42.9">2</text>
<text x="91.4" y="53.1">1</text>
<text x="128.8" y="48">4</text>
<text x="203.1" y="53.1">1</text>
<text x="91.4" y="55.6">2</text>
<text x="91.4" y="58.2">3</text>
<text x="101.3" y="54" transform="rotate(-90 101.3 54)">2</text>
<text x="116.1" y="55.6">2</text>
<text x="128.8" y="55.6">5</text>
<text x="151.7" y="56.9">1</text>
<text x="158.5" y="54" transform="rotate(-90 158.5 54)">2</text>
<text x="203.1" y="55.6">2</text>
<text x="203.1" y="58.2">3</text>
<text x="91.4" y="60.7">4</text>
<text x="98.8" y="61.7" transform="rotate(-90 98.8 61.7)">1</text>
<text x="103.9" y="61.7" transform="rotate(-90 103.9 61.7)">3</text>
<text x="158.5" y="61.7" transform="rotate(-90 158.5 61.7)">3</text>
<text x="203.1" y="60.7">4</text>
<text x="215.2" y="92.5">3</text>
<text x="219.5" y="90.2" transform="rotate(-90 219.5 90.2)">5</text>
<text x="227.9" y="95">1</text>
<text x="252" y="95">1</text>
<text x="258.8" y="92.1" transform="rotate(-90 258.8 92.1)">2</text>
<text x="54.4" y="99.8" transform="rotate(-90 54.4 99.8)">1</text>
<text x="215.2" y="97.5">4</text>
<text x="219.5" y="101.7" transform="rotate(-90 219.5 101.7)">2</text>
<text x="258.8" y="99.8" transform="rotate(-90 258.8 99.8)">3</text>
<text x="42.5" y="105.2">2</text>
<text x="65.3" y="105.2">6</text>
<text x="54.4" y="112.5" transform="rotate(-90 54.4 112.5)">4</text>
<text x="115.5" y="110.2">1</text>
<text x="115.5" y="112.8">2</text>
<text x="100.1" y="165.8" transform="rotate(-90 100.1 165.8)">3</text>
<text x="93.3" y="168.7">1</text>
<text x="100.1" y="173.4" transform="rotate(-90 100.1 173.4)">2</text>
</g>
<g font-size="1.3" fill="#725600">
<text x="119.6" y="33.9">Isense+</text>
<text x="119.6" y="36.4">Isense-</text>
<text x="142.4" y="39">VPWR</text>
<text x="85.5" y="44">VIN</text>
<text x="207.2" y="44">VOUT</text>
<text x="80.6" y="73.3">GNDPWR</text>
<text x="18.7" y="93.6">+12V</text>
<text x="158.8" y="93.6">Tracer_pwm</text>
<text x="28.3" y="106.3">PWM_Gate</text>
<text x="69.2" y="169.8">Tracer_En</text>
</g>
</svg>
